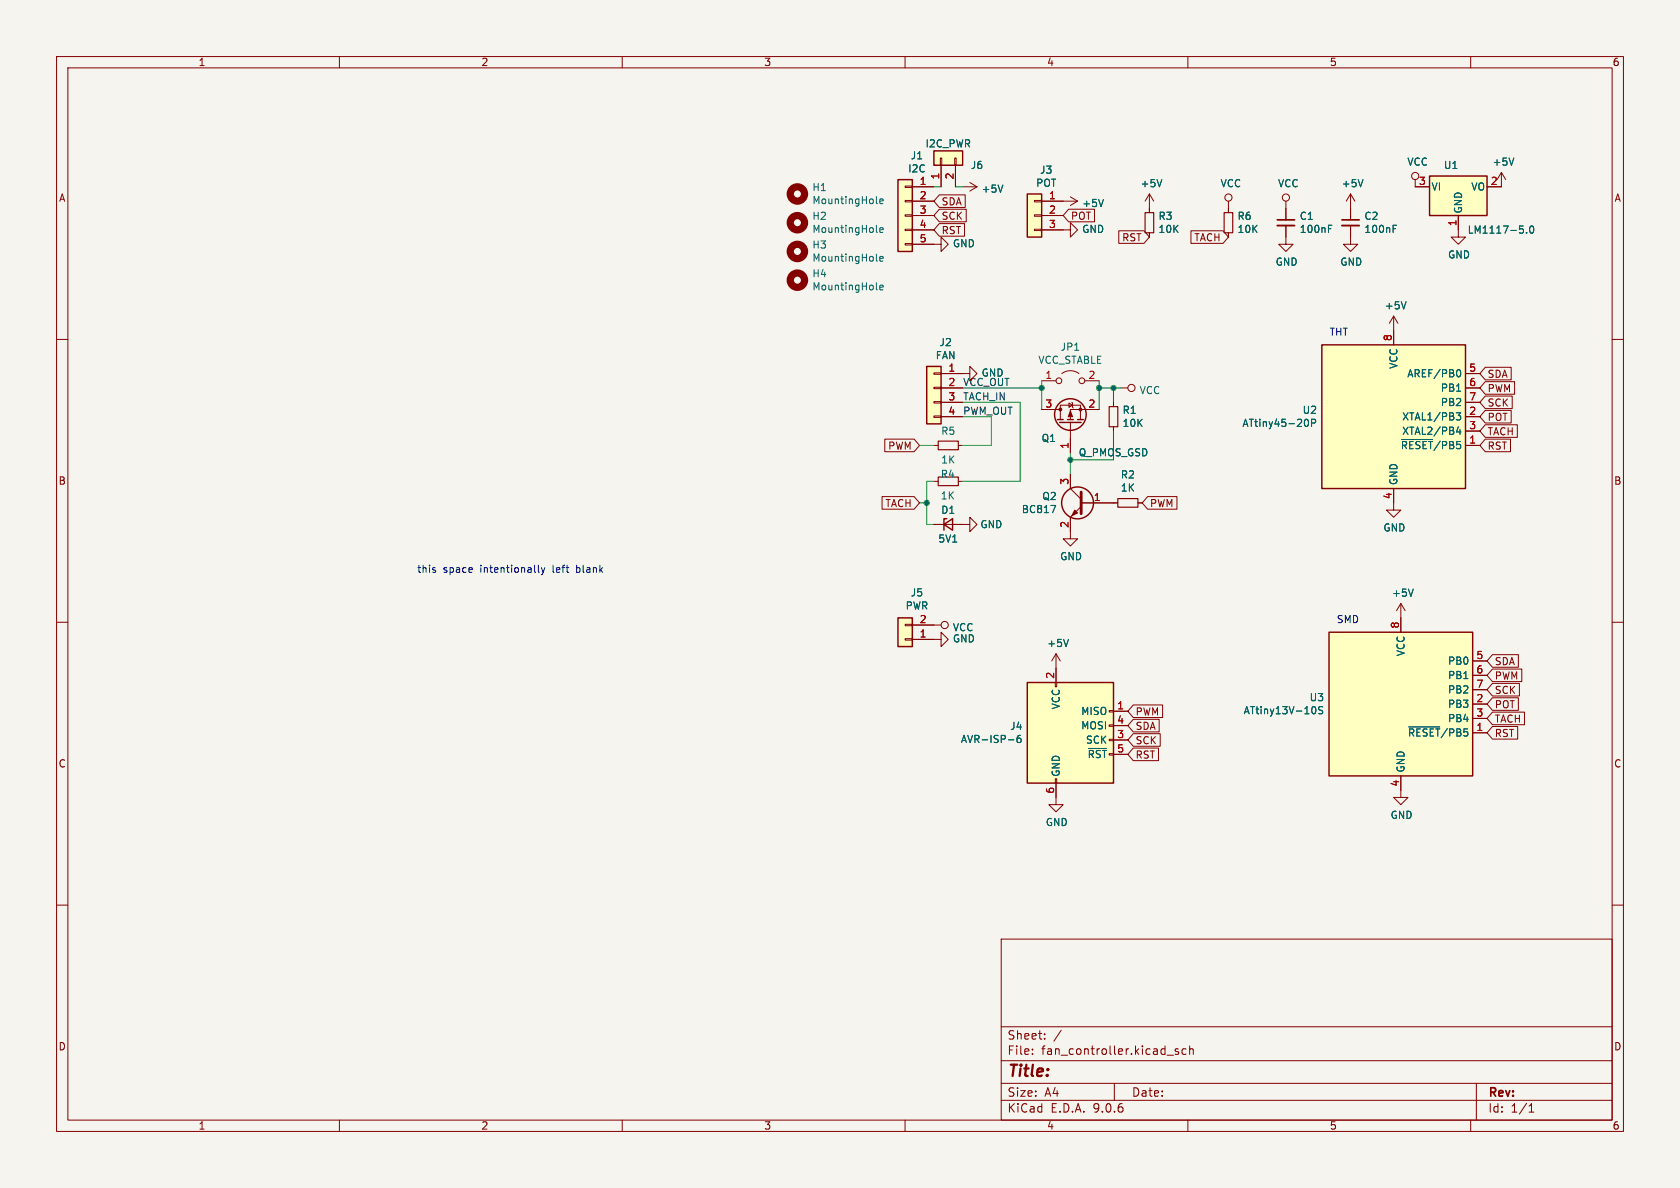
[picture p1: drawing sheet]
<svg xmlns="http://www.w3.org/2000/svg" width="297mm" height="210mm" viewBox="0 0 297 210" stroke-linecap="round" stroke-linejoin="round" font-family="sans-serif">
<path d="M0 0h297v210h-297z" fill="#f5f4ef" stroke="#f5f4ef" stroke-width=".18"/>
<g fill="none" stroke="#840000" stroke-width=".18">
<path d="M10 10h277v190h-277zM12 12h273v186h-273zM60 10v2M110 10v2M160 10v2M210 10v2M260 10v2M10 60h2M170.2 66h1.2v-1.2l1.3 1.2-1.3 1.3v-1.3M184.1 67.3h2.6M187.7 66a2.54 2.54 0 0 1 3.1 0M191.8 67.3h2.5"/>
<path d="M198.1 68.6h1.3M285 60h2M10 110h2M165.1 113h1.3v-1.2l1.2 1.2-1.2 1.3v-1.3M285 110h2M10 160h2M177 166h108v32h-108zM285 160h2M60 198v2M110 198v2M160 198v2M177 194.5h108"/>
<path d="M177 191.5h108M177 187.5h108M177 181.5h108M182.5 186.3v.1M182.5 185.5v.1M184.7 183.6v.1M184.7 182.8v.1M187.6 182.1l-1.3 2M197 191.5v3M206.3 186.5h1.2M208.3 185.5l-.3-.1-.3 .2 .1 .2 .5 .2v.3h-.6M209.7 185.5l-.5-.1-.2 .3v.4l.1 .2h.6"/>
<path d="M210 198v2M210.3 185.5l.2-.1 .4 .1 .1 .9M210.3 184.9v1.5M260 198v2M261 191.5v6.5M270.3 196.6h.9M270.3 195.5l.4-.4v1.5"/>
<circle cx="187.2" cy="67.3" r=".51"/>
<circle cx="191.3" cy="67.3" r=".51"/>
<circle cx="200" cy="68.6" r=".63"/>
</g>
<path d="M181.6 34.3h2.5v7.6h-2.5z" fill="#ffffc2"/>
<path d="M181.6 34.3h2.5v7.6h-2.5z" fill="none" stroke="#840000" stroke-width=".25"/>
<path d="M170.2 33h2.5M171.4 32.3l1.3 .7M172.7 33l-1.3 .8M182.9 35.4h1.2v.3h-1.2zM182.9 38h1.2v.2h-1.2zM184.1 35.6h6.4M184.1 38.1h3.9M189.2 34.8l1.3 .8M190.5 35.6l-1.3 .7M182.9 40.5h1.2v.3h-1.2zM184.1 40.6h5.1v-1.2l1.3 1.2-1.3 1.3v-1.3" fill="none" stroke="#840000" stroke-width=".18"/>
<path d="M154.9 35.8l.2 .2M155.5 35.6l.6-.1v-.3h-.4l-.2 .1 .1 .7h.5M177.3 32.7l-.4 1.3M195.1 35.3l-.5 1.2M154.9 51.1l.2 .2M154.9 46l.2 .2M154.9 40.9l.2 .2M155.5 50.8l.6-.1v-.2l-.4-.1-.2 .2 .1 .6h.5M155.5 40.7l.6-.2v-.2l-.4-.1-.2 .2 .1 .6h.5M155.5 45.7l.6-.1v-.2l-.4-.1-.2 .2 .1 .6h.5" fill="none" stroke="#006464" stroke-width=".18"/>
<g fill="none" stroke="#840000" stroke-width="1.3">
<circle cx="141" cy="34.3" r="1.27"/>
<circle cx="141" cy="39.4" r="1.27"/>
<circle cx="141" cy="44.4" r="1.27"/>
<circle cx="141" cy="49.5" r="1.27"/>
</g>
<path d="M158.7 31.8h2.6v12.7h-2.6z" fill="#ffffc2"/>
<path d="M158.7 31.8h2.6v12.7h-2.6z" fill="none" stroke="#840000" stroke-width=".25"/>
<path d="M160 32.9h1.3v.2h-1.3zM160 35.4h1.3v.3h-1.3zM160 38h1.3v.2h-1.3zM161.3 33h3.8M161.3 35.6h3.8M161.3 38.1h3.8M160 40.5h1.3v.3h-1.3zM160 43.1h1.3v.2h-1.3zM161.3 40.6h3.8M161.3 43.2h3.8" fill="none" stroke="#840000" stroke-width=".18"/>
<path d="M165.1 26.7h5.1v2.5h-5.1z" fill="#ffffc2"/>
<path d="M165.1 26.7h5.1v2.5h-5.1z" fill="none" stroke="#840000" stroke-width=".25"/>
<g fill="none" stroke="#840000" stroke-width=".18">
<path d="M166.2 27.9h.3v1.3h-.3zM166.4 29.2v3.8M168.8 27.9h.2v1.3h-.2zM168.9 29.2v3.8M165.1 43.2h1.3v-1.3l1.2 1.3-1.2 1.3v-1.3M165.1 110.5h1.3"/>
<circle cx="167" cy="110.5" r=".63"/>
</g>
<path d="M158.7 109.2h2.6v5.1h-2.6z" fill="#ffffc2"/>
<g fill="none" stroke="#840000" stroke-width=".25">
<path d="M186.9 74.2h1.1M187.3 74.7h3.8M188.7 74.2h1M190.5 74.2h1M166.9 92.7l1.5-1v2zM167.4 91.7h-.5v2M158.7 109.2h2.6v5.1h-2.6z"/>
<circle cx="189.2" cy="73.3" r="2.79"/>
</g>
<g fill="none" stroke="#840000" stroke-width=".18">
<path d="M165.1 78.7h.8M169.4 78.7h.8M184.1 72.4h3.4M187.5 74.2v-2.6h3.5v2.6M189 71.2l.6 .4-.6 .4zM189.2 74.7v5.3M189.5 71.1l.1 .1v.8l.1 .1M194.3 72.4h-5.1v1.8M196.8 71.1v.8M196.8 75.4v.8M165.1 92.7h5.1M165.1 85.1h.8"/>
<path d="M169.4 85.1h.8M160 112.9h1.3v.3h-1.3zM160 110.4h1.3v.2h-1.3zM161.3 113h3.8M161.3 110.5h3.8M186.7 115.6l-.8 1.2M186.7 115.6l.8 1.2M186.7 115.6v2.5"/>
</g>
<g fill="#840000" stroke="#840000" stroke-width=".18">
<path d="M189.2 72.6l.4 1.1h-.8z"/>
<circle cx="187.5" cy="72.4" r=".25"/>
<circle cx="191" cy="72.4" r=".25"/>
</g>
<path d="M165.9 78h3.5v1.5h-3.5zM196.1 71.9h1.5v3.5h-1.5zM165.9 84.3h3.5v1.6h-3.5z" fill="none" stroke="#840000" stroke-width=".2"/>
<path d="M188.9 113l-.4 1.3" fill="none" stroke="#006464" stroke-width=".18"/>
<path d="M181.6 120.7h15.2v17.7h-15.2z" fill="#ffffc2"/>
<g fill="none" stroke="#840000" stroke-width=".18">
<path d="M170.2 92.7h1.2v-1.3l1.3 1.3-1.3 1.3v-1.3M189.2 83.8v2.6l1.9 1.9M191.1 89.5l-1.9 1.9v3.9h1.3l-1.3 1.2-1.2-1.2h1.2M191.1 88.9h6.5M201.2 88.9h.7M186.7 118.1v2.6M247.6 106.7l-.7 1.3M247.6 106.7l.8 1.3M247.6 106.7v2.5M186.6 120.7h.2v.7h-.2zM186.6 137.7h.2v.7h-.2zM186.7 138.4v3.8h1.3l-1.3 1.3-1.3-1.3h1.3"/>
<path d="M196.1 125.6h.7v.3h-.7zM196.1 128.1h.7v.3h-.7zM196.1 130.7h.7v.2h-.7zM196.8 125.7h2.6M196.8 128.3h2.6M196.8 130.8h2.6M196.8 133.4h2.6M247.6 139.7v1.3h1.3l-1.3 1.2-1.2-1.2h1.2"/>
</g>
<g fill="none" stroke="#840000" stroke-width=".25">
<path d="M181.6 120.7h15.2v17.7h-15.2z"/>
<circle cx="190.5" cy="88.9" r="2.82"/>
</g>
<path d="M185.8 89.4h.8l-.5 1.2M249.8 104.1l-.4 1.3M178.3 130.8h1M180.4 130l-.4 .1a.86 .86 0 0 0 0 1.2l.5-.2v-.4l-.2-.2h-.3l-.2 .2M192.4 132.3h3.2" fill="none" stroke="#006464" stroke-width=".18"/>
<path d="M191.1 87v3.8" fill="none" stroke="#840000" stroke-width=".51"/>
<path d="M190 90.2l.5 .5-1 .5z" fill="#840000" stroke="#840000" stroke-width=".18"/>
<path d="M197.6 88.1h3.6v1.6h-3.6z" fill="none" stroke="#840000" stroke-width=".2"/>
<path d="M234.9 111.8h25.4v25.4h-25.4z" fill="#ffffc2"/>
<path d="M234.9 111.8h25.4v25.4h-25.4z" fill="none" stroke="#840000" stroke-width=".25"/>
<path d="M203.2 34.3l-.8 1.3M203.2 34.3l.8 1.3M203.2 34.3v2.5M246.4 88.9v1.3h1.2l-1.2 1.2-1.3-1.2h1.3M247.6 109.2v2.6M260.3 116.8h2.6M260.3 119.4h2.6M247.6 137.2v2.5M260.3 121.9h2.6M260.3 124.5h2.6M260.3 127h2.6M260.3 129.5h2.6" fill="none" stroke="#840000" stroke-width=".18"/>
<path d="M205.4 31.7l-.4 1.3M232.1 125l.1-.1a.68 .68 0 0 1 .4 .6 .68 .68 0 0 1-.4 .7l-.1-.1M233.8 125l-.4-.1-.2 .1v.4l.5 .2 .1 .3-.2 .3-.5-.1M249 128.5h5.5" fill="none" stroke="#006464" stroke-width=".18"/>
<path d="M163.8 64.8h2.6v10.1h-2.6z" fill="#ffffc2"/>
<path d="M163.8 64.8h2.6v10.1h-2.6z" fill="none" stroke="#840000" stroke-width=".25"/>
<g fill="none" stroke="#840000" stroke-width=".18">
<path d="M217.2 36.8v.8M227.3 39.9v3.3h1.3l-1.3 1.3-1.2-1.3h1.2M227.3 35.6v3.3M238.8 39.9v3.3h1.2l-1.2 1.3-1.3-1.3h1.3M238.8 34.3v4.6M238.8 34.3l-.8 1.3M238.8 34.3l.7 1.3M250.2 31.8v1.2M265.4 30.5l-.7 1.3M265.4 30.5l.8 1.3M265.4 30.5v2.5M217.2 41.1v.8"/>
<path d="M246.4 55.9l-.8 1.3M246.4 55.9l.7 1.3M246.4 55.9v2.5M257.8 40.6v1.3h1.3l-1.3 1.3-1.3-1.3h1.3M165.1 65.9h1.3v.3h-1.3zM165.1 68.5h1.3v.2h-1.3zM165.1 71h1.3v.2h-1.3zM165.1 73.5h1.3v.3h-1.3zM166.4 66h3.8M166.4 68.6h3.8M166.4 71.1h3.8M166.4 73.7h3.8"/>
<circle cx="227.3" cy="34.9" r=".63"/>
<circle cx="250.2" cy="31.1" r=".63"/>
</g>
<path d="M225.8 38.9h3.1M237.2 38.9h3.1" fill="none" stroke="#840000" stroke-width=".3"/>
<path d="M225.8 39.9h3.1M237.2 39.9h3.1" fill="none" stroke="#840000" stroke-width=".33"/>
<path d="M234.9 39.8h.6M241 31.7l-.5 1.3M246.3 39.8h.6M267.6 27.9l-.4 1.3M234.9 40.4h.4M246.3 40.4h.4M248.6 53.3l-.4 1.3" fill="none" stroke="#006464" stroke-width=".18"/>
<path d="M216.4 37.6h1.5v3.5h-1.5z" fill="none" stroke="#840000" stroke-width=".2"/>
<path d="M252.7 31.1h10.2v7h-10.2z" fill="#ffffc2"/>
<path d="M252.7 31.1h10.2v7h-10.2z" fill="none" stroke="#840000" stroke-width=".25"/>
<g fill="none" stroke="#840000" stroke-width=".18">
<path d="M203.2 36.8v.8M217.2 35.6v1.2M250.2 33h2.5M257.8 38.1v2.5M262.9 33h2.5M203.2 41.1v.8"/>
<circle cx="217.2" cy="34.9" r=".63"/>
</g>
<path d="M269.9 41.1v.1M270.5 40.1l.2-.2a.68 .68 0 0 1 .5 .7 .68 .68 0 0 1-.5 .6l-.2-.1-.1-.4z" fill="none" stroke="#006464" stroke-width=".18"/>
<path d="M202.4 37.6h1.6v3.5h-1.6z" fill="none" stroke="#840000" stroke-width=".2"/>
<path d="M233.7 61h25.4v25.4h-25.4z" fill="#ffffc2"/>
<path d="M233.7 61h25.4v25.4h-25.4z" fill="none" stroke="#840000" stroke-width=".25"/>
<g fill="none" stroke="#840000" stroke-width=".18">
<path d="M161.3 35.6h3.8M161.3 38.1h3.8M161.3 33h3.8M166.1 39.5h4.4v2.3h-4.4l-1-1.2zM166.1 34.4h4.5v2.3h-4.5l-1-1.1zM166.1 37h4.7v2.2h-4.7l-1-1.1zM166.4 29.2v3.8M168.9 29.2v3.8M184.1 35.6h3.9M184.1 38.1h3.9M188.9 37h4.6v2.2h-4.6l-.9-1.1zM203.2 36.8v.8"/>
<path d="M217.2 36.8v.8M227.3 36.8v2.1M227.3 39.9v2M238.8 36.8v2.1M238.8 39.9v2M250.2 33h2.5M257.8 38.1v2.5M262.9 33h2.5M161.3 40.6h3.8M161.3 43.2h3.8M184.1 40.6h3.9M197.8 40.8h4.4l1 1.1-1 1.1h-4.4z"/>
<path d="M203.2 41.1v.8M210.5 40.8h5.7l1 1.1-1 1.1h-5.7zM217.2 41.1v.8M246.4 58.4v2.6M156.4 77.6h5.2l1 1.1-1 1.2h-5.2zM166.4 66h3.8M166.4 68.6h3.8M166.4 71.1h3.8M166.4 73.7h3.8M184.1 72.4h2.6M189.2 77.5v2.5M191.8 72.4h2.5"/>
<path d="M196.8 71.1v.8M196.8 75.4v.8M259.1 66h2.5M259.1 68.6h2.5M259.1 71.1h2.5M259.1 73.7h2.5M259.1 76.2h2.5M259.1 78.7h2.5M262.6 64.9h4.6v2.3h-4.6l-1-1.2zM262.6 67.5h5.2v2.2h-5.2l-1-1.1zM262.6 77.6h4.4v2.3h-4.4l-1-1.2zM262.6 70h4.7v2.2h-4.7l-1-1.1z"/>
<path d="M262.6 75.1h5.6v2.2h-5.6l-1-1.1zM262.6 72.5h4.6v2.3h-4.6l-1-1.1zM155.9 87.8h5.7l1 1.1-1 1.1h-5.7zM165.1 92.7h1.8M168.4 92.7h1.8M189.2 83.8v2.6M189.2 91.4v2.6M191.1 88.9h6.5M201.2 88.9h.7M202.9 87.8h5.2v2.2h-5.2l-1-1.1zM246.4 86.4v2.5M161.3 113h3.8"/>
<path d="M161.3 110.5h3.8M186.7 118.1v2.6M247.6 109.2v2.6M260.3 116.8h2.6M260.3 119.4h2.6M263.8 115.7h4.6v2.3h-4.6l-.9-1.2zM263.8 118.3h5.2v2.2h-5.2l-.9-1.1zM186.7 138.4v2.6M196.8 125.7h2.6M196.8 128.3h2.6M196.8 130.8h2.6M196.8 133.4h2.6"/>
<path d="M200.3 132.2h4.5v2.3h-4.5l-.9-1.1zM200.3 127.2h4.6v2.2h-4.6l-.9-1.1zM200.3 124.6h5.2v2.2h-5.2l-.9-1.1zM200.3 129.7h4.8v2.2h-4.8l-.9-1.1zM247.6 137.2v2.5M260.3 121.9h2.6M260.3 124.5h2.6M260.3 127h2.6M260.3 129.5h2.6M263.8 125.9h5.7v2.2h-5.7l-.9-1.1zM263.8 123.3h4.6v2.3h-4.6l-.9-1.1zM263.8 120.8h4.8v2.2h-4.8l-.9-1.1z"/>
<path d="M263.8 128.4h4.5v2.3h-4.5l-.9-1.2z"/>
</g>
<g fill="none" stroke="#006464" stroke-width=".18">
<path d="M177.3 32.7l-.4 1.3M195.1 35.3l-.5 1.2M205.4 31.7l-.4 1.3M234.9 39.8h.6M241 31.7l-.5 1.3M246.3 39.8h.6M267.6 27.9l-.4 1.3M234.9 40.4h.4M246.3 40.4h.4M248.6 53.3l-.4 1.3M269.9 41.1v.1M270.5 40.1l.2-.2a.68 .68 0 0 1 .5 .7 .68 .68 0 0 1-.5 .6l-.2-.1-.1-.4z"/>
<path d="M230.8 74.2l.1-.1a.68 .68 0 0 1 .4 .6 .68 .68 0 0 1-.4 .7l-.1-.1M231.9 74.8l.6-.1 .1-.2-.1-.3-.6-.1v1.3M247.8 77.7h5.5M257.4 73h.8l-.4 .5 .4 .1v.5l-.2 .1h-.5M257.7 65.4l.1-.1a.68 .68 0 0 1 .4 .7 .68 .68 0 0 1-.4 .6h-.1M257.8 75.4l-.3 1h.8M258.1 75.9v.9M185.8 89.4h.8l-.5 1.2M188.9 113l-.4 1.3M249.8 104.1l-.4 1.3M178.3 130.8h1M180.4 130l-.4 .1a.86 .86 0 0 0 0 1.2l.5-.2v-.4l-.2-.2h-.3l-.2 .2"/>
<path d="M192.4 132.3h3.2M232.1 125l.1-.1a.68 .68 0 0 1 .4 .6 .68 .68 0 0 1-.4 .7l-.1-.1M233.8 125l-.4-.1-.2 .1v.4l.5 .2 .1 .3-.2 .3-.5-.1M249 128.5h5.5"/>
</g>
<g fill="none" stroke="#009600" stroke-width=".18">
<path d="M165.1 33h1.3M168.9 33h1.3M162.6 78.7h2.5M170.2 71.1h10.1v14h-10.1M170.2 73.7h5.1v5h-5.1M170.2 68.6h13.9M184.1 67.3v5.1M194.3 68.6h3.8M194.3 67.3v5.1M196.8 68.6v2.5M196.8 76.2v5.1h-7.6M162.6 88.9h1.2"/>
<path d="M165.1 85.1h-1.3v7.6h1.3M189.2 80v3.8"/>
</g>
<path d="M95.2 99.9v1.1l.1 .2M77 100.8v.3M95.7 100.3l.3 .9M96 101.2l-.3 .4M96.3 100.3l-.3 .9" fill="none" stroke="#0000c2" stroke-width=".18"/>
<g fill="#009600" stroke="#009600" stroke-width=".18">
<circle cx="184.1" cy="68.6" r=".46"/>
<circle cx="163.8" cy="88.9" r=".46"/>
<circle cx="196.8" cy="68.6" r=".46"/>
<circle cx="194.3" cy="68.6" r=".46"/>
<circle cx="189.2" cy="81.3" r=".46"/>
</g>
<text font-size="2.8" fill="#840000" x="178" y="190.9">Title:</text>
<g font-size="2.1" fill="#840000">
<text x="178" y="184">Sheet:</text>
<text x="178" y="186.7">File:</text>
<text x="184.1" y="186.7">fan_controller.kicad_sch</text>
<text x="178" y="196.9">KiCad</text>
<text x="178" y="194.1">Size:</text>
<text x="184.7" y="194.1">A4</text>
<text x="185.7" y="196.9">E.D.A.</text>
<text x="193.3" y="196.9">9.0.6</text>
<text x="200" y="194.1">Date:</text>
<text x="263" y="194.3">Rev:</text>
<text x="263" y="196.9">Id:</text>
<text x="267.1" y="196.9">1/1</text>
</g>
<g font-size="1.8" fill="#840000">
<text x="35" y="11.9">1</text>
<text x="85" y="11.9">2</text>
<text x="135" y="11.9">3</text>
<text x="185" y="11.9">4</text>
<text x="235" y="11.9">5</text>
<text x="285" y="11.9">6</text>
<text x="10.3" y="35.9">A</text>
<text x="285.3" y="35.9">A</text>
<text x="166.4" y="41.6">RST</text>
<text x="166.4" y="36.5">SDA</text>
<text x="166.4" y="39.1">SCK</text>
<text x="189.2" y="39.1">POT</text>
<text x="198.3" y="42.9">RST</text>
<text x="211" y="42.9">TACH</text>
<text x="262.9" y="67">SDA</text>
<text x="262.9" y="69.5">PWM</text>
<text x="262.9" y="72.1">SCK</text>
<text x="262.9" y="77.2">TACH</text>
<text x="262.9" y="74.6">POT</text>
<text x="156.9" y="79.7">PWM</text>
<text x="262.9" y="79.7">RST</text>
<text x="10.3" y="85.9">B</text>
<text x="156.4" y="89.9">TACH</text>
<text x="203.2" y="89.9">PWM</text>
<text x="285.3" y="85.9">B</text>
<text x="264.2" y="117.8">SDA</text>
<text x="264.2" y="125.4">POT</text>
<text x="264.2" y="122.9">SCK</text>
<text x="264.2" y="120.3">PWM</text>
<text x="200.7" y="129.2">SDA</text>
<text x="200.7" y="126.7">PWM</text>
<text x="200.7" y="131.8">SCK</text>
<text x="264.2" y="128">TACH</text>
<text x="264.2" y="130.5">RST</text>
<text x="10.3" y="135.9">C</text>
<text x="200.7" y="134.3">RST</text>
<text x="285.3" y="135.9">C</text>
<text x="10.3" y="185.9">D</text>
<text x="285.3" y="185.9">D</text>
<text x="35" y="199.9">1</text>
<text x="85" y="199.9">2</text>
<text x="135" y="199.9">3</text>
<text x="185" y="199.9">4</text>
<text x="235" y="199.9">5</text>
<text x="285" y="199.9">6</text>
</g>
<g font-size="1.8" fill="#006464">
<text x="160.9" y="28.4">J1</text>
<text x="163.5" y="26.3">I2C_PWR</text>
<text x="248.7" y="29.5">VCC</text>
<text x="263.8" y="29.5">+5V</text>
<text x="143.5" y="34">H1</text>
<text x="160.5" y="30.7">I2C</text>
<text x="171.5" y="30.1">J6</text>
<text x="173.4" y="34.3">+5V</text>
<text x="183.1" y="33.2">POT</text>
<text x="183.8" y="30.9">J3</text>
<text x="201.5" y="33.3">+5V</text>
<text x="215.7" y="33.3">VCC</text>
<text x="225.8" y="33.3">VCC</text>
<text x="237.1" y="33.3">+5V</text>
<text x="253" y="33.9">VI</text>
<text x="255.2" y="30.1">U1</text>
<text x="260" y="33.9">VO</text>
<text x="143.5" y="36.3">MountingHole</text>
<text x="143.5" y="39.1">H2</text>
<text x="143.5" y="41.4">MountingHole</text>
<text x="191.2" y="36.8">+5V</text>
<text x="191.2" y="41.4">GND</text>
<text x="204.7" y="39.1">R3</text>
<text x="204.7" y="41.4">10K</text>
<text x="218.7" y="39.1">R6</text>
<text x="218.7" y="41.4">10K</text>
<text x="229.7" y="39.1">C1</text>
<text x="229.7" y="41.4">100nF</text>
<text x="241.1" y="39.1">C2</text>
<text x="241.1" y="41.4">100nF</text>
<text x="258.7" y="37.8" transform="rotate(-90 258.7 37.8)">GND</text>
<text x="259.4" y="41.5">LM1117-5.0</text>
<text x="143.5" y="44.1">H3</text>
<text x="143.5" y="46.5">MountingHole</text>
<text x="168.4" y="43.9">GND</text>
<text x="225.4" y="47.2">GND</text>
<text x="236.9" y="47.2">GND</text>
<text x="255.9" y="45.9">GND</text>
<text x="143.5" y="49.2">H4</text>
<text x="143.5" y="51.5">MountingHole</text>
<text x="244.7" y="54.9">+5V</text>
<text x="165.3" y="63.7">FAN</text>
<text x="166" y="61.4">J2</text>
<text x="183.5" y="64.5">VCC_STABLE</text>
<text x="187.4" y="62.2">JP1</text>
<text x="247.2" y="65.3" transform="rotate(-90 247.2 65.3)">VCC</text>
<text x="173.4" y="66.8">GND</text>
<text x="201.4" y="69.9">VCC</text>
<text x="248.7" y="66.9">AREF/PB0</text>
<text x="254.6" y="69.4">PB1</text>
<text x="254.6" y="72">PB2</text>
<text x="166.3" y="77.1">R5</text>
<text x="198.4" y="73.4">R1</text>
<text x="198.4" y="75.7">10K</text>
<text x="219.5" y="75.7">ATtiny45-20P</text>
<text x="230.2" y="73.4">U2</text>
<text x="247.8" y="74.5">XTAL1/PB3</text>
<text x="247.8" y="77.1">XTAL2/PB4</text>
<text x="166.3" y="82.1">1K</text>
<text x="184" y="78.3">Q1</text>
<text x="190.6" y="80.9">Q_PMOS_GSD</text>
<text x="247.5" y="79.6">~{RESET}/PB5</text>
<text x="166.2" y="84.7">R4</text>
<text x="166.2" y="88.5">1K</text>
<text x="184.2" y="88.6">Q2</text>
<text x="198" y="84.8">R2</text>
<text x="198" y="87.1">1K</text>
<text x="247.2" y="85.9" transform="rotate(-90 247.2 85.9)">GND</text>
<text x="166.3" y="91">D1</text>
<text x="173.2" y="93.6">GND</text>
<text x="180.5" y="90.9">BC817</text>
<text x="244.5" y="94.2">GND</text>
<text x="165.8" y="96.1">5V1</text>
<text x="187.3" y="99.2">GND</text>
<text x="160" y="107.9">PWR</text>
<text x="160.9" y="105.6">J5</text>
<text x="246" y="105.7">+5V</text>
<text x="168.4" y="113.8">GND</text>
<text x="168.4" y="111.8">VCC</text>
<text x="185" y="114.6">+5V</text>
<text x="248.5" y="116.1" transform="rotate(-90 248.5 116.1)">VCC</text>
<text x="255.9" y="117.7">PB0</text>
<text x="187.6" y="125.5" transform="rotate(-90 187.6 125.5)">VCC</text>
<text x="231.4" y="124.2">U3</text>
<text x="255.9" y="120.2">PB1</text>
<text x="255.9" y="122.8">PB2</text>
<text x="255.9" y="125.3">PB3</text>
<text x="169.8" y="131.5">AVR-ISP-6</text>
<text x="178.5" y="129.2">J4</text>
<text x="191" y="126.6">MISO</text>
<text x="191" y="129.1">MOSI</text>
<text x="191.9" y="131.7">SCK</text>
<text x="219.8" y="126.5">ATtiny13V-10S</text>
<text x="248.8" y="130.4">~{RESET}/PB5</text>
<text x="255.9" y="127.9">PB4</text>
<text x="187.6" y="137.4" transform="rotate(-90 187.6 137.4)">GND</text>
<text x="192.2" y="134.2">~{RST}</text>
<text x="248.5" y="136.7" transform="rotate(-90 248.5 136.7)">GND</text>
<text x="184.8" y="146.2">GND</text>
<text x="245.7" y="145">GND</text>
</g>
<g font-size="1.8" fill="#a90000">
<text x="162.5" y="32.8">1</text>
<text x="162.5" y="35.3">2</text>
<text x="166.1" y="31.8" transform="rotate(-90 166.1 31.8)">1</text>
<text x="168.7" y="31.8" transform="rotate(-90 168.7 31.8)">2</text>
<text x="185.3" y="35.3">1</text>
<text x="250.8" y="32.8">3</text>
<text x="263.5" y="32.8">2</text>
<text x="162.5" y="37.8">3</text>
<text x="162.5" y="40.4">4</text>
<text x="185.3" y="37.8">2</text>
<text x="185.3" y="40.4">3</text>
<text x="257.6" y="40.1" transform="rotate(-90 257.6 40.1)">1</text>
<text x="162.5" y="42.9">5</text>
<text x="167.6" y="65.8">1</text>
<text x="246.1" y="60.4" transform="rotate(-90 246.1 60.4)">8</text>
<text x="259.6" y="65.8">5</text>
<text x="167.6" y="68.3">2</text>
<text x="167.6" y="70.9">3</text>
<text x="184.7" y="67.1">1</text>
<text x="192.3" y="67.1">2</text>
<text x="259.6" y="68.3">6</text>
<text x="259.6" y="70.9">7</text>
<text x="167.6" y="73.4">4</text>
<text x="184.7" y="72.1">3</text>
<text x="192.3" y="72.1">2</text>
<text x="259.6" y="73.4">2</text>
<text x="259.6" y="75.9">3</text>
<text x="189" y="79.4" transform="rotate(-90 189 79.4)">1</text>
<text x="259.6" y="78.5">1</text>
<text x="189" y="85.8" transform="rotate(-90 189 85.8)">3</text>
<text x="193.3" y="88.6">1</text>
<text x="246.1" y="88.3" transform="rotate(-90 246.1 88.3)">4</text>
<text x="189" y="93.4" transform="rotate(-90 189 93.4)">2</text>
<text x="162.5" y="112.8">1</text>
<text x="162.5" y="110.2">2</text>
<text x="247.4" y="111.2" transform="rotate(-90 247.4 111.2)">8</text>
<text x="260.9" y="116.6">5</text>
<text x="260.9" y="119.1">6</text>
<text x="186.4" y="120.1" transform="rotate(-90 186.4 120.1)">2</text>
<text x="197.4" y="125.5">1</text>
<text x="260.9" y="121.7">7</text>
<text x="260.9" y="124.2">2</text>
<text x="197.4" y="128">4</text>
<text x="197.4" y="130.6">3</text>
<text x="260.9" y="126.7">3</text>
<text x="260.9" y="129.3">1</text>
<text x="197.4" y="133.1">5</text>
<text x="186.4" y="140.4" transform="rotate(-90 186.4 140.4)">6</text>
<text x="247.4" y="139.1" transform="rotate(-90 247.4 139.1)">4</text>
</g>
<g font-size="1.8" fill="#0000c2">
<text x="234.9" y="59.4">THT</text>
<text x="73.7" y="101.4">this</text>
<text x="78.3" y="101.4">space</text>
<text x="85" y="101.4">intentionally</text>
<text x="98" y="101.4">left</text>
<text x="102.4" y="101.4">blank</text>
<text x="236.2" y="110.2">SMD</text>
</g>
<g font-size="1.8" fill="#0f0f0f">
<text x="170.2" y="70.9">TACH_IN</text>
<text x="170.2" y="68.3">VCC_OUT</text>
<text x="170.2" y="73.4">PWM_OUT</text>
</g>
</svg>
